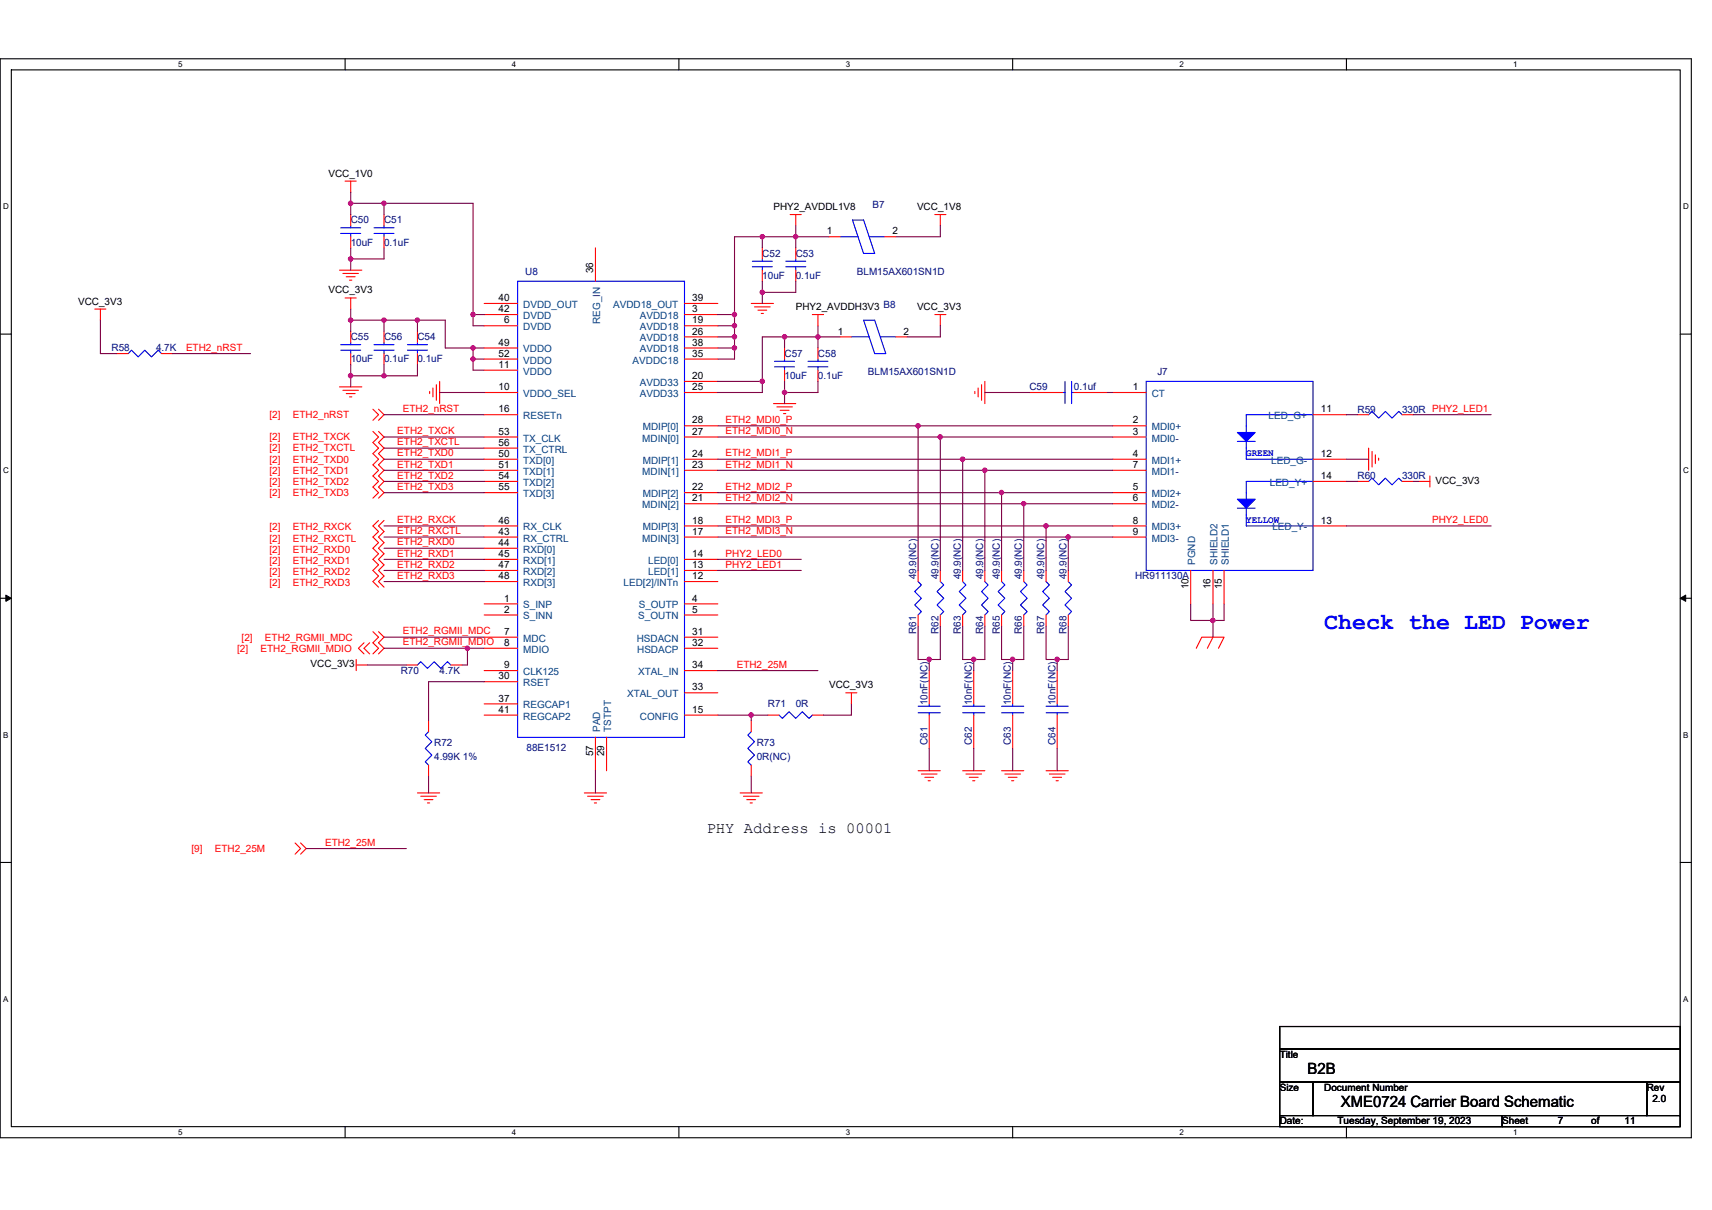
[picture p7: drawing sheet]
<svg xmlns="http://www.w3.org/2000/svg" width="297mm" height="210mm" viewBox="0 0 297 210" stroke-linecap="round" stroke-linejoin="round" font-family="sans-serif">
<path d="M0 10.2h293.5v187.2h-293.5zM2 12.1h289.5v183.4h-289.5z" fill="none" stroke="#000" stroke-width=".19"/>
<g fill="#fff">
<path d="M30.9 10.4h.8v1.6h-.8z"/>
<path d="M30.9 195.7h.8v1.6h-.8z"/>
</g>
<path d="M59.9 10.2v1.9M59.9 195.5v1.9" fill="none" stroke="#000" stroke-width=".19"/>
<g fill="#fff">
<path d="M88.8 10.4h.8v1.6h-.8z"/>
<path d="M88.8 195.7h.8v1.6h-.8z"/>
</g>
<path d="M117.8 10.2v1.9M117.8 195.5v1.9" fill="none" stroke="#000" stroke-width=".19"/>
<g fill="#fff">
<path d="M146.7 10.4h.8v1.6h-.8z"/>
<path d="M146.7 195.7h.8v1.6h-.8z"/>
</g>
<path d="M175.7 10.2v1.9M175.7 195.5v1.9" fill="none" stroke="#000" stroke-width=".19"/>
<g fill="#fff">
<path d="M204.7 10.4h.7v1.6h-.7z"/>
<path d="M204.7 195.7h.7v1.6h-.7z"/>
</g>
<path d="M233.6 10.2v1.9M233.6 195.5v1.9" fill="none" stroke="#000" stroke-width=".19"/>
<g fill="#fff">
<path d="M262.6 10.4h.7v1.6h-.7z"/>
<path d="M262.6 195.7h.7v1.6h-.7z"/>
<path d="M.5 35.1h1v1.5h-1z"/>
<path d="M292 35.1h1v1.5h-1z"/>
<path d="M.5 80.9h1v1.5h-1z"/>
<path d="M292 80.9h1v1.5h-1z"/>
</g>
<path d="M0 58h2M291.5 58h2" fill="none" stroke="#000" stroke-width=".19"/>
<g fill="#fff">
<path d="M.5 126.7h.9v1.6h-.9z"/>
<path d="M292 126.7h.9v1.6h-.9z"/>
</g>
<path d="M0 103.8h2M291.5 103.8h2" fill="none" stroke="#000" stroke-width=".19"/>
<path d="M1 103.3l1 .5-1 .6zM291.5 103.8l1-.5v1.1z" fill="#000" stroke="#000" stroke-width=".17"/>
<g fill="#fff">
<path d="M.5 172.6h.9v1.5h-.9z"/>
<path d="M292 172.6h.9v1.5h-.9z"/>
</g>
<path d="M0 149.7h2M291.5 149.7h2M222 178.1h69.5v3.9h-69.5zM222 182h69.5v5.8h-69.5zM222 187.8h5.8v5.8h-5.8zM222 193.6h38.6v1.9h-38.6zM227.8 187.8h57.9v5.8h-57.9zM260.6 193.6h30.9v1.9h-30.9zM285.7 187.8h5.8v5.8h-5.8z" fill="none" stroke="#000" stroke-width=".19"/>
<g fill="none" stroke="#f00" stroke-width=".19">
<path d="M59.9 31.4h1.9M60.9 31.4v2M60.9 37.2v2M66.6 37.2v2M137.1 37.2h1.9M138.1 37.2v2M162.2 37.2h1.9M163.1 37.2v2M16.4 53.6h2M17.4 53.6v2M58.9 46.9h3.9M59.5 47.5h2.7"/>
<path d="M59.9 51.7h1.9M60.1 48h1.5M60.6 48.6h.4M60.9 51.7v1.9M60.9 57.5v1.9M60.9 41.1v1.9M66.6 57.5v1.9M66.6 41.1v1.9M72.4 57.5v1.9M84 52.7h5.8M84 54.6h5.8M84 56.5h5.8"/>
<path d="M103.3 43v5.8M118.8 52.7h5.7M118.8 56.5h5.7M118.8 58.5h5.7M118.8 54.6h5.7M130.3 52.7h3.9M130.9 53.3h2.7M131.5 53.8h1.5M132.1 54.4h.4M132.3 43v1.9M132.3 46.9v1.9M138.1 43v1.9"/>
<path d="M138.1 46.9v1.9M140.9 54.6h2M141.9 54.6v1.9M143.8 41.1h2M145.8 58.5h1.9M153.5 41.1h1.9M155.4 58.5h2M162.2 54.6h1.9M163.1 54.6v1.9M20.3 61.4h1.9M28 61.4h1.9M58.9 67.1h3.9"/>
<path d="M59.5 67.7h2.7M60.1 68.3h1.5M60.6 68.9h.4M60.9 61.4v1.9M64.7 71l1 1-1 .9M64.7 74.9l1 .9-1 1 1 1-1 .9 1 1-1 1 1 .9-1 1 1 .9-1 1 1 1-1 .9M65.7 71l.9 1-.9 .9M65.7 74.9l.9 .9-.9 1 .9 1-.9 .9 .9 1-.9 1 .9 .9-.9 1 .9 .9-.9 1 .9 1-.9 .9M66.6 61.4v1.9M72.4 61.4v1.9M74.5 67.9v.4M75.1 67.3v1.6"/>
<path d="M75.7 66.8v2.7M76.3 66.2v3.8M84 68.1h5.8M84 64.2h5.8M84 72h5.8M84 60.4h5.8M84 62.3h5.8M84 75.8h5.8M84 77.8h5.8M84 79.7h5.8M118.8 75.8h5.7M118.8 73.9h5.7"/>
<path d="M118.8 62.3h5.7M118.8 79.7h5.7M118.8 66.2h5.7M118.8 68.1h5.7M118.8 60.4h5.7M134.2 70h3.9M134.8 70.6h2.7M135.4 71.2h1.5M135.9 71.8h.4M136.1 60.4v1.9M136.1 64.2v2M141.9 60.4v1.9"/>
<path d="M141.9 64.2v2M169.1 67.9v.4M169.7 67.3v1.6M170.3 66.8v2.7M170.9 66.2v3.8M178.6 68.1h5.8M186.3 68.1h5.8M193.1 68.1h5.8M193.1 79.7h5.8M193.1 75.8h5.8M193.1 73.9h5.8M227.8 72h5.8"/>
<path d="M227.8 79.7h5.8M235.5 72h2M237.5 77.8v3.8M238.1 78.3v2.7M238.6 78.9v1.6M239.2 79.5v.4M243.3 72h1.9M65.7 90.3l-1 1 1 .9-1 1 1 1-1 .9 1 1-1 1 1 .9-1 1 1 1-1 .9 1 1M66.6 90.3l-.9 1 .9 .9-.9 1 .9 1-.9 .9 .9 1-.9 1 .9 .9-.9 1 .9 1-.9 .9 .9 1M84 93.2h5.8M84 95.1h5.8M84 97.1h5.8"/>
<path d="M84 91.3h5.8M84 99h5.8M84 81.6h5.8M84 83.5h5.8M84 85.5h5.8M118.8 99h5.7M118.8 97.1h5.7M118.8 93.2h5.7M118.8 91.3h5.7M118.8 81.6h5.7M118.8 85.5h5.7M118.8 87.4h5.7"/>
<path d="M159.3 99v1.9M163.1 99v1.9M167 99v1.9M170.9 99v1.9M173.8 99v1.9M177.6 99v1.9M181.5 99v1.9M185.4 99v1.9M193.1 93.2h5.8M193.1 91.3h5.8M193.1 87.4h5.8M193.1 85.5h5.8"/>
<path d="M193.1 81.6h5.8M206.6 99v5.8M210.5 99v5.8M212.4 99v5.8M227.8 83.5h5.8M227.8 91.3h5.8M235.5 83.5h2M243.3 83.5h1.9M246.2 83.5h1.9M248.1 82.6v1.9M61.8 115.4h1.9M61.8 114.4v2"/>
<path d="M63.2 111.5l-1 1 1 1M64.1 111.5l-.9 1 .9 1M64.7 109.6l1 1-1 .9 1 1-1 1M65.7 109.6l.9 1-.9 .9 .9 1-.9 1M70.5 115.4h1.9M78.2 115.4h2M84 116.4h5.8M84 118.3h5.8M84 100.9h5.8M84 104.8h5.8M84 106.7h5.8M84 110.6h5.8"/>
<path d="M84 112.5h5.8M118.8 100.9h5.7M118.8 116.4h5.7M118.8 110.6h5.7M118.8 112.5h5.7M118.8 104.8h5.7M118.8 106.7h5.7M159.3 106.7v1.9M161.2 116.4v5.8M163.1 106.7v1.9M167 106.7v1.9M168.9 116.4v5.8"/>
<path d="M170.9 106.7v1.9M173.8 106.7v1.9M175.7 116.4v5.8M177.6 106.7v1.9M181.5 106.7v1.9M183.4 116.4v5.8M185.4 106.7v1.9M207.6 112.5l.9-1.9h3.9l-1 1.9M210.5 110.6l-1 1.9M72.4 137.6h3.9M73 138.2h2.7M73.6 138.8h1.5"/>
<path d="M74.2 139.3h.3M74.4 132.8v1.9M74.4 125.1v1.9M84 122.2h5.8M84 124.1h5.8M101.4 137.6h3.8M102 138.2h2.7M102.5 138.8h1.6M103.1 139.3h.4M103.3 128v5.8M105.2 128v5.8M118.8 124.1h5.7"/>
<path d="M118.8 120.2h5.7M128.4 137.6h3.9M129 138.2h2.7M129.6 138.8h1.5M130.2 139.3h.3M130.3 132.8v1.9M130.3 125.1v1.9M133.2 124.1h2M140.9 124.1h2M146.7 120.2h2M147.7 120.2v2M159.3 133.8h3.8"/>
<path d="M159.9 134.3h2.7M160.5 134.9h1.5M161 135.5h.4M161.2 124.1v5.8M167 133.8h3.9M167.6 134.3h2.7M168.2 134.9h1.5M168.8 135.5h.3M168.9 124.1v5.8M173.8 133.8h3.8M174.3 134.3h2.8M174.9 134.9h1.6"/>
<path d="M175.5 135.5h.4M175.7 124.1v5.8M181.5 133.8h3.9M182.1 134.3h2.7M182.6 134.9h1.6M183.2 135.5h.4M183.4 124.1v5.8M51.2 146.3l1 1-1 .9M52.2 146.3l.9 1-.9 .9"/>
</g>
<g fill="none" stroke="#00f" stroke-width=".19">
<path d="M59.1 39.5h3.5M60.9 39.2v.3M64.9 39.5h3.5M66.6 39.2v.3M147.9 38.2h1.9l2 5.8h-2zM59.1 59.8h3.5M59.1 40.5h3.5M60.9 59.4v.4M60.9 40.5v.6M64.9 59.8h3.5M64.9 40.5h3.5M66.6 59.4v.4"/>
<path d="M66.6 40.5v.6M70.7 59.8h3.5M72.4 59.4v.4M89.8 48.8h29v79.2h-29zM130.5 46.3h3.5M130.5 45.3h3.5M132.3 44.9v.4M132.3 46.3v.6M136.3 46.3h3.5M136.3 45.3h3.5M138.1 44.9v.4M138.1 46.3v.6"/>
<path d="M145.8 41.1h3.1M147.7 58.5h3.1M149.8 55.6h2l1.9 5.8h-1.9zM150.8 41.1h2.7M152.7 58.5h2.7M22.2 61.4l.6-.6 1.2 1.1 1.1-1.1 1.2 1.1 1.1-1.1 .6 .6M59.1 60.8h3.5M60.9 60.8v.6M64.9 60.8h3.5M66.6 60.8v.6M70.7 60.8h3.5M72.4 60.8v.6"/>
<path d="M134.4 63.7h3.5M134.4 62.7h3.5M136.1 62.3v.4M136.1 63.7v.5M140.2 63.7h3.5M140.2 62.7h3.5M141.9 62.3v.4M141.9 63.7v.5M184.4 68.1h.4M184.8 66.2v3.8M185.9 66.2v3.8M185.9 68.1h.4"/>
<path d="M198.9 66.2h28.9v32.8h-28.9zM214.7 76.6h3.1M216.2 76.6v3.1h11.6M227.8 72h-11.6v3.1M237.5 72l.6-.6 1.1 1.2 1.2-1.2 1.1 1.2 1.2-1.2 .6 .6M214.7 88.2h3.1M216.2 88.2v3.1h11.6M227.8 83.5h-11.6v3.1M237.5 83.5l.6-.5 1.1 1.1 1.2-1.1 1.1 1.1 1.2-1.1 .6 .5M72.4 115.4l.6-.6 1.2 1.2 1.1-1.2 1.2 1.2 1.1-1.2 .6 .6M159.3 100.9l.6 .6-1.2 1.2 1.2 1.1-1.2 1.2 1.2 1.1-.6 .6M163.1 100.9l.6 .6-1.1 1.2 1.1 1.1-1.1 1.2 1.1 1.1-.6 .6"/>
<path d="M167 100.9l.6 .6-1.2 1.2 1.2 1.1-1.2 1.2 1.2 1.1-.6 .6M170.9 100.9l.5 .6-1.1 1.2 1.1 1.1-1.1 1.2 1.1 1.1-.5 .6M173.8 100.9l.5 .6-1.1 1.2 1.1 1.1-1.1 1.2 1.1 1.1-.5 .6M177.6 100.9l.6 .6-1.1 1.2 1.1 1.1-1.1 1.2 1.1 1.1-.6 .6M181.5 100.9l.6 .6-1.2 1.2 1.2 1.1-1.2 1.2 1.2 1.1-.6 .6M185.4 100.9l.5 .6-1.1 1.2 1.1 1.1-1.1 1.2 1.1 1.1-.5 .6M74.4 127l-.6 .6 1.1 1.1-1.1 1.2 1.1 1.1-1.1 1.2 .6 .6M130.3 127l-.6 .6 1.2 1.1-1.2 1.2 1.2 1.1-1.2 1.2 .6 .6M135.2 124.1l.5 .6 1.2-1.2 1.2 1.2 1.1-1.2 1.2 1.2 .5-.6M159.3 123.7h3.8M159.3 122.6h3.8M161.2 123.7v.4"/>
<path d="M161.2 122.2v.4M167 123.7h3.9M167 122.6h3.9M168.9 123.7v.4M168.9 122.2v.4M173.8 123.7h3.8M173.8 122.6h3.8M175.7 123.7v.4M175.7 122.2v.4M181.5 123.7h3.9M181.5 122.6h3.9M183.4 123.7v.4"/>
<path d="M183.4 122.2v.4"/>
</g>
<g fill="#00f" stroke="#00f" stroke-width=".19">
<path d="M214.7 86.6h3.1l-1.6 1.6z" fill-rule="evenodd"/>
<path d="M214.7 75.1h3.1l-1.6 1.5z" fill-rule="evenodd"/>
</g>
<g fill="none" stroke="#800040" stroke-width=".19">
<path d="M60.9 33.4v1.9M60.9 35.3v1.9M60.9 35.3h5.7M66.6 35.3v1.9M66.6 35.3h15.5v21.2h1.9M138.1 39.2v1.9M163.1 39.2v1.9h-7.7M17.4 55.6v5.8h2.9M60.9 53.6v2M60.9 44.9v2M60.9 55.6v1.9M60.9 55.6h5.7"/>
<path d="M60.9 43v1.9h5.7v-1.9M66.6 55.6v1.9M66.6 55.6h5.8M72.4 55.6h4.9v4.8h4.8M72.4 55.6v1.9M82.1 54.6h1.9M124.5 54.6h2.9M124.5 56.5h2.9v2M124.5 58.5h2.9M127.4 54.6v1.9M127.4 58.5v1.9M132.3 41.1h-4.9v13.5"/>
<path d="M132.3 41.1v1.9M132.3 41.1h5.8M132.3 48.8v1.9M132.3 50.7v2M136.1 58.5h5.8M136.1 58.5h-3.8v7.7M136.1 58.5v1.9M138.1 41.1v1.9M138.1 41.1h5.7M138.1 48.8v1.9h-5.8M141.9 58.5v1.9M141.9 58.5h3.9"/>
<path d="M141.9 56.5v2M163.1 56.5v2h-5.7M29.9 61.4h13.6M60.9 65.2v1.9M60.9 63.3v1.9h5.7M66.6 75.8h17.4M66.6 77.8h17.4M66.6 79.7h17.4M66.6 72h17.4M66.6 63.3v1.9M72.4 63.3v1.9h-5.8M76.3 68.1h7.7"/>
<path d="M82.1 60.4v1.9M82.1 62.3h1.9M82.1 60.4h1.9M82.1 62.3v1.9h1.9M124.5 79.7h42.5M124.5 73.9h34.8M124.5 66.2h7.8M124.5 75.8h38.6M124.5 60.4h2.9M127.4 60.4v1.9h-2.9M132.3 66.2v1.9h-7.8M136.1 66.2v1.9"/>
<path d="M136.1 68.1v1.9M141.9 66.2v1.9h-5.8M159.3 73.9v25.1M159.3 73.9h33.8M163.1 75.8v23.2M163.1 75.8h30M167 79.7v19.3M167 79.7h26.1M170.9 68.1h7.7M192.1 68.1h1M233.6 79.7h3.9M233.6 72h1.9"/>
<path d="M245.2 72h13.5M66.6 81.6h17.4M66.6 83.5h17.4M66.6 85.5h17.4M66.6 91.3h17.4M66.6 93.2h17.4M66.6 95.1h17.4M66.6 97.1h17.4M66.6 99h17.4M124.5 91.3h57M124.5 87.4h53.1M124.5 81.6h46.4"/>
<path d="M124.5 85.5h49.3M124.5 93.2h60.9M124.5 97.1h14.5M124.5 99h14.5M170.9 81.6v17.4M170.9 81.6h22.2M173.8 85.5v13.5M173.8 85.5h19.3M177.6 87.4v11.6M177.6 87.4h15.5M181.5 91.3v7.7M181.5 91.3h11.6"/>
<path d="M185.4 93.2v5.8M185.4 93.2h7.7M233.6 91.3h25.1M233.6 83.5h1.9M245.2 83.5h1M63.7 115.4h6.8M66.6 112.5h14.5M66.6 100.9h17.4M66.6 110.6h17.4M81.1 112.5v2.9h-.9M81.1 112.5h2.9M84 118.3h-9.6v6.8"/>
<path d="M124.5 116.4h17.4M159.3 108.6v5.8h1.9M161.2 114.4v2M163.1 108.6v5.8h-1.9M167 108.6v5.8h1.9v2M170.9 108.6v5.8h-2M173.8 108.6v5.8h1.9M175.7 114.4v2M177.6 108.6v5.8h-1.9M181.5 108.6v5.8h1.9M183.4 114.4v2M185.4 108.6v5.8h-2"/>
<path d="M206.6 104.8v2.9h3.9M210.5 107.7v2.9M210.5 104.8v2.9M212.4 104.8v2.9h-1.9M74.4 134.7v2.9M103.3 133.8v3.8M124.5 124.1h5.8v1M130.3 134.7v2.9M130.3 124.1h2.9M147.7 122.2v1.9h-4.8M161.2 129.9v3.9M168.9 129.9v3.9"/>
<path d="M175.7 129.9v3.9M183.4 129.9v3.9M53.1 147.3h17.4"/>
</g>
<g fill="#f0f" stroke="#f0f" stroke-width=".19">
<circle cx="66.6" cy="55.5" r=".38"/>
<circle cx="60.8" cy="55.5" r=".38"/>
<circle cx="60.8" cy="44.9" r=".38"/>
<circle cx="66.6" cy="35.3" r=".38"/>
<circle cx="60.8" cy="65.2" r=".38"/>
<circle cx="60.8" cy="35.3" r=".38"/>
<circle cx="82.1" cy="62.3" r=".38"/>
<circle cx="82.1" cy="60.4" r=".38"/>
<circle cx="66.6" cy="65.2" r=".38"/>
<circle cx="72.4" cy="55.5" r=".38"/>
<circle cx="132.3" cy="50.7" r=".38"/>
<circle cx="132.3" cy="41.1" r=".38"/>
<circle cx="138" cy="41.1" r=".38"/>
<circle cx="127.4" cy="54.6" r=".38"/>
<circle cx="127.4" cy="56.5" r=".38"/>
<circle cx="132.2" cy="66.2" r=".38"/>
<circle cx="136.1" cy="58.4" r=".38"/>
<circle cx="141.9" cy="58.4" r=".38"/>
<circle cx="81.1" cy="112.5" r=".38"/>
<circle cx="127.4" cy="60.4" r=".38"/>
<circle cx="127.4" cy="58.4" r=".38"/>
<circle cx="136.1" cy="68.1" r=".38"/>
<circle cx="159.3" cy="73.9" r=".38"/>
<circle cx="163.1" cy="75.8" r=".38"/>
<circle cx="167" cy="79.7" r=".38"/>
<circle cx="170.9" cy="81.6" r=".38"/>
<circle cx="173.8" cy="85.5" r=".38"/>
<circle cx="177.6" cy="87.4" r=".38"/>
<circle cx="181.5" cy="91.3" r=".38"/>
<circle cx="185.3" cy="93.2" r=".38"/>
<circle cx="82.1" cy="54.6" r=".38"/>
<circle cx="168.9" cy="114.4" r=".38"/>
<circle cx="175.7" cy="114.4" r=".38"/>
<circle cx="183.4" cy="114.4" r=".38"/>
<circle cx="161.2" cy="114.4" r=".38"/>
<circle cx="130.3" cy="124.1" r=".38"/>
<circle cx="210.4" cy="107.7" r=".38"/>
</g>
<text font-size="4" fill="#00f" x="229.8" y="109.1">Check the LED Power</text>
<g font-size="2.7">
<text x="122.6" y="144.6">PHY Address is 00001</text>
<text x="226.9" y="186.3">B2B</text>
<text x="232.6" y="192.1">XME0724 Carrier Board Schematic</text>
</g>
<g font-size="1.7">
<text x="57" y="30.7">VCC_1V0</text>
<text x="134.2" y="36.4">PHY2_AVDDL1V8</text>
<text x="143.4" y="40.7">1</text>
<text x="154.9" y="40.7">2</text>
<text x="159.1" y="36.4">VCC_1V8</text>
<text x="102.9" y="47.5" transform="rotate(-90 102.9 47.5)">36</text>
<text x="13.5" y="52.9">VCC_3V3</text>
<text x="57" y="50.9">VCC_3V3</text>
<text x="86.5" y="52.3">40</text>
<text x="120.1" y="52.3">39</text>
<text x="138.1" y="53.8">PHY2_AVDDH3V3 B8</text>
<text x="159.1" y="53.8">VCC_3V3</text>
<text x="86.5" y="54.2">42</text>
<text x="86.5" y="60">49</text>
<text x="87.5" y="56.1">6</text>
<text x="120.1" y="56.1">19</text>
<text x="120.1" y="58.1">26</text>
<text x="120.1" y="54.2">3</text>
<text x="120.1" y="60">38</text>
<text x="145.4" y="58.1">1</text>
<text x="156.8" y="58.1">2</text>
<text x="86.5" y="63.8">11</text>
<text x="86.5" y="61.9">52</text>
<text x="120.1" y="65.8">20</text>
<text x="120.1" y="61.9">35</text>
<text x="86.5" y="67.7">10</text>
<text x="86.5" y="71.6">16</text>
<text x="120.1" y="67.7">25</text>
<text x="196.5" y="67.7">1</text>
<text x="229.2" y="71.6">11</text>
<text x="86.5" y="75.4">53</text>
<text x="86.5" y="77.4">56</text>
<text x="120.1" y="73.5">28</text>
<text x="120.1" y="75.4">27</text>
<text x="196.5" y="75.4">3</text>
<text x="196.5" y="73.5">2</text>
<text x="86.5" y="79.3">50</text>
<text x="86.5" y="81.2">51</text>
<text x="86.5" y="83.1">54</text>
<text x="120.1" y="79.3">24</text>
<text x="120.1" y="81.2">23</text>
<text x="196.5" y="79.3">4</text>
<text x="196.5" y="81.2">7</text>
<text x="229.2" y="79.3">12</text>
<text x="229.2" y="83.1">14</text>
<text x="249.1" y="83.9">VCC_3V3</text>
<text x="86.5" y="85.1">55</text>
<text x="120.1" y="85.1">22</text>
<text x="120.1" y="87">21</text>
<text x="196.5" y="87">6</text>
<text x="196.5" y="85.1">5</text>
<text x="86.5" y="92.8">43</text>
<text x="86.5" y="94.7">44</text>
<text x="86.5" y="90.9">46</text>
<text x="120.1" y="90.9">18</text>
<text x="120.1" y="92.8">17</text>
<text x="196.5" y="92.8">9</text>
<text x="196.5" y="90.9">8</text>
<text x="229.2" y="90.9">13</text>
<text x="86.5" y="96.7">45</text>
<text x="86.5" y="98.6">47</text>
<text x="86.5" y="100.5">48</text>
<text x="120.1" y="98.6">13</text>
<text x="120.1" y="96.7">14</text>
<text x="120.1" y="100.5">12</text>
<text x="87.5" y="104.4">1</text>
<text x="87.5" y="106.3">2</text>
<text x="120.1" y="106.3">5</text>
<text x="120.1" y="104.4">4</text>
<text x="206.2" y="102.3" transform="rotate(-90 206.2 102.3)">10</text>
<text x="210.1" y="102.3" transform="rotate(-90 210.1 102.3)">16</text>
<text x="212" y="102.3" transform="rotate(-90 212 102.3)">15</text>
<text x="87.5" y="110.2">7</text>
<text x="87.5" y="112.1">8</text>
<text x="120.1" y="110.2">31</text>
<text x="120.1" y="112.1">32</text>
<text x="53.9" y="115.8">VCC_3V3</text>
<text x="86.5" y="117.9">30</text>
<text x="87.5" y="116">9</text>
<text x="120.1" y="119.8">33</text>
<text x="120.1" y="116">34</text>
<text x="143.8" y="119.5">VCC_3V3</text>
<text x="86.5" y="121.8">37</text>
<text x="86.5" y="123.7">41</text>
<text x="120.1" y="123.7">15</text>
<text x="102.9" y="131.2" transform="rotate(-90 102.9 131.2)">57</text>
<text x="104.8" y="131.2" transform="rotate(-90 104.8 131.2)">29</text>
<text x="222" y="183.6">Title</text>
<text x="222" y="189.3">Size</text>
<text x="229.8" y="189.3">Document Number</text>
<text x="285.7" y="189.3">Rev</text>
<text x="286.7" y="191.3">2.0</text>
<text x="222" y="195.1">Date:</text>
<text x="232.1" y="195.1">Tuesday, September 19, 2023</text>
<text x="260.6" y="195.1">Sheet</text>
<text x="270.3" y="195.1">7</text>
<text x="276.1" y="195.1">of</text>
<text x="281.9" y="195.1">11</text>
</g>
<g font-size="1.7" fill="#000080">
<text x="60.9" y="38.8">C50</text>
<text x="66.6" y="38.8">C51</text>
<text x="151.4" y="36.1">B7</text>
<text x="60.9" y="42.6">10uF</text>
<text x="66.6" y="42.6">0.1uF</text>
<text x="91.1" y="47.6">U8</text>
<text x="132.3" y="44.6">C52</text>
<text x="138.1" y="44.6">C53</text>
<text x="148.7" y="47.6">BLM15AX601SN1D</text>
<text x="132.3" y="48.4">10uF</text>
<text x="138.1" y="48.4">0.1uF</text>
<text x="60.9" y="59">C55</text>
<text x="66.6" y="59">C56</text>
<text x="72.4" y="59">C54</text>
<text x="19.3" y="61">R58</text>
<text x="27.1" y="61">4.7K</text>
<text x="60.9" y="62.9">10uF</text>
<text x="66.6" y="62.9">0.1uF</text>
<text x="72.4" y="62.9">0.1uF</text>
<text x="136.1" y="61.9">C57</text>
<text x="136.1" y="65.8">10uF</text>
<text x="141.9" y="61.9">C58</text>
<text x="141.9" y="65.8">0.1uF</text>
<text x="150.6" y="65">BLM15AX601SN1D</text>
<text x="200.8" y="65">J7</text>
<text x="178.6" y="67.7">C59</text>
<text x="186.3" y="67.7">0.1uf</text>
<text x="235.5" y="71.6">R59</text>
<text x="243.3" y="71.6">330R PHY2_LED1</text>
<text x="235.5" y="83.2">R60</text>
<text x="243.3" y="83.2">330R</text>
<text x="159" y="100.5" transform="rotate(-90 159 100.5)">49.9(NC)</text>
<text x="162.8" y="100.5" transform="rotate(-90 162.8 100.5)">49.9(NC)</text>
<text x="166.7" y="100.5" transform="rotate(-90 166.7 100.5)">49.9(NC)</text>
<text x="170.6" y="100.5" transform="rotate(-90 170.6 100.5)">49.9(NC)</text>
<text x="173.5" y="100.5" transform="rotate(-90 173.5 100.5)">49.9(NC)</text>
<text x="177.3" y="100.5" transform="rotate(-90 177.3 100.5)">49.9(NC)</text>
<text x="181.2" y="100.5" transform="rotate(-90 181.2 100.5)">49.9(NC)</text>
<text x="185" y="100.5" transform="rotate(-90 185 100.5)">49.9(NC)</text>
<text x="196.9" y="100.5">HR911130A</text>
<text x="159" y="110" transform="rotate(-90 159 110)">R61</text>
<text x="162.8" y="110" transform="rotate(-90 162.8 110)">R62</text>
<text x="166.7" y="110" transform="rotate(-90 166.7 110)">R63</text>
<text x="170.6" y="110" transform="rotate(-90 170.6 110)">R64</text>
<text x="173.5" y="110" transform="rotate(-90 173.5 110)">R65</text>
<text x="177.3" y="110" transform="rotate(-90 177.3 110)">R66</text>
<text x="181.2" y="110" transform="rotate(-90 181.2 110)">R67</text>
<text x="185" y="110" transform="rotate(-90 185 110)">R68</text>
<text x="69.5" y="116.9">R70</text>
<text x="76.3" y="116.9">4.7K</text>
<text x="133.2" y="122.7">R71</text>
<text x="138.1" y="122.7">0R</text>
<text x="160.9" y="122.4" transform="rotate(-90 160.9 122.4)">10nF(NC)</text>
<text x="168.6" y="122.4" transform="rotate(-90 168.6 122.4)">10nF(NC)</text>
<text x="175.4" y="122.4" transform="rotate(-90 175.4 122.4)">10nF(NC)</text>
<text x="183.1" y="122.4" transform="rotate(-90 183.1 122.4)">10nF(NC)</text>
<text x="75.3" y="129.5">R72</text>
<text x="75.3" y="131.8">4.99K 1%</text>
<text x="91.4" y="130.3">88E1512</text>
<text x="131.3" y="129.5">R73</text>
<text x="131.3" y="131.8">0R(NC)</text>
<text x="160.9" y="129.3" transform="rotate(-90 160.9 129.3)">C61</text>
<text x="168.6" y="129.3" transform="rotate(-90 168.6 129.3)">C62</text>
<text x="175.4" y="129.3" transform="rotate(-90 175.4 129.3)">C63</text>
<text x="183.1" y="129.3" transform="rotate(-90 183.1 129.3)">C64</text>
</g>
<g font-size="1.7" fill="#004080">
<text x="90.8" y="53.4">DVDD_OUT</text>
<text x="106.4" y="53.4">AVDD18_OUT</text>
<text x="90.8" y="55.4">DVDD</text>
<text x="90.8" y="57.3">DVDD</text>
<text x="104.1" y="56.2" transform="rotate(-90 104.1 56.2)">REG_IN</text>
<text x="111" y="57.3">AVDD18</text>
<text x="111" y="59.2">AVDD18</text>
<text x="111" y="55.4">AVDD18</text>
<text x="90.8" y="65">VDDO</text>
<text x="90.8" y="61.2">VDDO</text>
<text x="90.8" y="63.1">VDDO</text>
<text x="109.8" y="63.1">AVDDC18</text>
<text x="111" y="61.2">AVDD18</text>
<text x="90.8" y="68.9">VDDO_SEL</text>
<text x="111" y="67">AVDD33</text>
<text x="111" y="68.9">AVDD33</text>
<text x="199.8" y="68.9">CT</text>
<text x="90.8" y="72.7">RESETn</text>
<text x="90.8" y="76.6">TX_CLK</text>
<text x="111.4" y="76.6">MDIN[0]</text>
<text x="111.5" y="74.7">MDIP[0]</text>
<text x="199.8" y="76.6">MDI0-</text>
<text x="199.8" y="74.7">MDI0+</text>
<text x="220.1" y="72.7">LED_G+</text>
<text x="90.8" y="78.5">TX_CTRL</text>
<text x="90.8" y="80.5">TXD[0]</text>
<text x="90.8" y="82.4">TXD[1]</text>
<text x="111.4" y="82.4">MDIN[1]</text>
<text x="111.5" y="80.5">MDIP[1]</text>
<text x="199.8" y="80.5">MDI1+</text>
<text x="199.8" y="82.4">MDI1-</text>
<text x="220.6" y="80.5">LED_G-</text>
<text x="90.8" y="84.3">TXD[2]</text>
<text x="90.8" y="86.3">TXD[3]</text>
<text x="111.4" y="88.2">MDIN[2]</text>
<text x="111.5" y="86.3">MDIP[2]</text>
<text x="199.8" y="88.2">MDI2-</text>
<text x="199.8" y="86.3">MDI2+</text>
<text x="220.3" y="84.3">LED_Y+</text>
<text x="90.8" y="94">RX_CTRL</text>
<text x="90.8" y="95.9">RXD[0]</text>
<text x="90.8" y="92.1">RX_CLK</text>
<text x="111.4" y="94">MDIN[3]</text>
<text x="111.5" y="92.1">MDIP[3]</text>
<text x="199.8" y="94">MDI3-</text>
<text x="199.8" y="92.1">MDI3+</text>
<text x="220.8" y="92.1">LED_Y-</text>
<text x="90.8" y="97.9">RXD[1]</text>
<text x="90.8" y="99.8">RXD[2]</text>
<text x="90.8" y="101.7">RXD[3]</text>
<text x="108.2" y="101.7">LED[2]/INTn</text>
<text x="112.5" y="99.8">LED[1]</text>
<text x="112.5" y="97.9">LED[0]</text>
<text x="207.4" y="98" transform="rotate(-90 207.4 98)">PGND</text>
<text x="211.3" y="98" transform="rotate(-90 211.3 98)">SHIELD2</text>
<text x="213.2" y="98" transform="rotate(-90 213.2 98)">SHIELD1</text>
<text x="90.8" y="105.6">S_INP</text>
<text x="90.8" y="107.5">S_INN</text>
<text x="110.7" y="107.5">S_OUTN</text>
<text x="110.8" y="105.6">S_OUTP</text>
<text x="90.8" y="111.4">MDC</text>
<text x="90.8" y="113.3">MDIO</text>
<text x="110.5" y="111.4">HSDACN</text>
<text x="110.6" y="113.3">HSDACP</text>
<text x="90.8" y="117.2">CLK125</text>
<text x="90.8" y="119.1">RSET</text>
<text x="110.7" y="117.2">XTAL_IN</text>
<text x="90.8" y="122.9">REGCAP1</text>
<text x="90.8" y="124.9">REGCAP2</text>
<text x="108.8" y="121">XTAL_OUT</text>
<text x="111" y="124.9">CONFIG</text>
<text x="104.1" y="127" transform="rotate(-90 104.1 127)">PAD</text>
<text x="106" y="127" transform="rotate(-90 106 127)">TSTPT</text>
</g>
<g font-size="1.7" fill="#f00">
<text x="32.3" y="60.9">ETH2_nRST</text>
<text x="69.9" y="71.5">ETH2_nRST</text>
<text x="46.8" y="72.6">[2]</text>
<text x="46.8" y="76.4">[2]</text>
<text x="50.8" y="72.6">ETH2_nRST</text>
<text x="50.8" y="76.4">ETH2_TXCK</text>
<text x="68.9" y="75.4">ETH2_TXCK</text>
<text x="68.9" y="77.3">ETH2_TXCTL</text>
<text x="125.9" y="73.4">ETH2_MDI0_P</text>
<text x="125.9" y="75.4">ETH2_MDI0_N</text>
<text x="46.8" y="78.3">[2]</text>
<text x="46.8" y="82.2">[2]</text>
<text x="46.8" y="80.3">[2]</text>
<text x="50.8" y="78.3">ETH2_TXCTL</text>
<text x="50.8" y="82.2">ETH2_TXD1</text>
<text x="50.8" y="80.3">ETH2_TXD0</text>
<text x="68.9" y="79.2">ETH2_TXD0</text>
<text x="68.9" y="81.1">ETH2_TXD1</text>
<text x="68.9" y="83.1">ETH2_TXD2</text>
<text x="125.9" y="79.2">ETH2_MDI1_P</text>
<text x="125.9" y="81.1">ETH2_MDI1_N</text>
<text x="46.8" y="86.1">[2]</text>
<text x="46.8" y="84.1">[2]</text>
<text x="50.8" y="86.1">ETH2_TXD3</text>
<text x="50.8" y="84.1">ETH2_TXD2</text>
<text x="68.9" y="85">ETH2_TXD3</text>
<text x="125.9" y="85">ETH2_MDI2_P</text>
<text x="125.9" y="86.9">ETH2_MDI2_N</text>
<text x="46.8" y="92.1">[2]</text>
<text x="46.8" y="94">[2]</text>
<text x="46.8" y="95.9">[2]</text>
<text x="50.8" y="92.1">ETH2_RXCK</text>
<text x="50.8" y="94">ETH2_RXCTL</text>
<text x="50.8" y="95.9">ETH2_RXD0</text>
<text x="68.9" y="90.8">ETH2_RXCK</text>
<text x="68.9" y="92.7">ETH2_RXCTL</text>
<text x="68.9" y="94.7">ETH2_RXD0</text>
<text x="125.9" y="90.8">ETH2_MDI3_P</text>
<text x="125.9" y="92.7">ETH2_MDI3_N</text>
<text x="248.5" y="90.8">PHY2_LED0</text>
<text x="46.8" y="97.8">[2]</text>
<text x="46.8" y="99.8">[2]</text>
<text x="46.8" y="101.7">[2]</text>
<text x="50.8" y="97.8">ETH2_RXD1</text>
<text x="50.8" y="99.8">ETH2_RXD2</text>
<text x="50.8" y="101.7">ETH2_RXD3</text>
<text x="68.9" y="96.6">ETH2_RXD1</text>
<text x="68.9" y="98.5">ETH2_RXD2</text>
<text x="68.9" y="100.4">ETH2_RXD3</text>
<text x="125.9" y="96.6">PHY2_LED0</text>
<text x="125.9" y="98.5">PHY2_LED1</text>
<text x="41.1" y="113.1">[2]</text>
<text x="41.9" y="111.2">[2]</text>
<text x="45.2" y="113.1">ETH2_RGMII_MDIO</text>
<text x="46" y="111.2">ETH2_RGMII_MDC</text>
<text x="69.9" y="110.1">ETH2_RGMII_MDC</text>
<text x="69.9" y="112">ETH2_RGMII_MDIO</text>
<text x="127.8" y="115.9">ETH2_25M</text>
<text x="33.2" y="147.8">[9]</text>
<text x="37.3" y="147.8">ETH2_25M</text>
<text x="56.4" y="146.8">ETH2_25M</text>
</g>
<g font-size="1.7" fill="#00f">
<text x="216.2" y="79.2">GREEN</text>
<text x="216.2" y="90.8">YELLOW</text>
</g>
<g font-size="1.4">
<text x="30.9" y="11.7">5</text>
<text x="88.8" y="11.7">4</text>
<text x="146.7" y="11.7">3</text>
<text x="204.7" y="11.7">2</text>
<text x="262.6" y="11.7">1</text>
<text x=".5" y="36.3">D</text>
<text x="292" y="36.3">D</text>
<text x=".5" y="82.1">C</text>
<text x="292" y="82.1">C</text>
<text x=".5" y="128">B</text>
<text x="292" y="128">B</text>
<text x=".5" y="173.8">A</text>
<text x="292" y="173.8">A</text>
<text x="30.9" y="197">5</text>
<text x="88.8" y="197">4</text>
<text x="146.7" y="197">3</text>
<text x="204.7" y="197">2</text>
<text x="262.6" y="197">1</text>
</g>
</svg>
